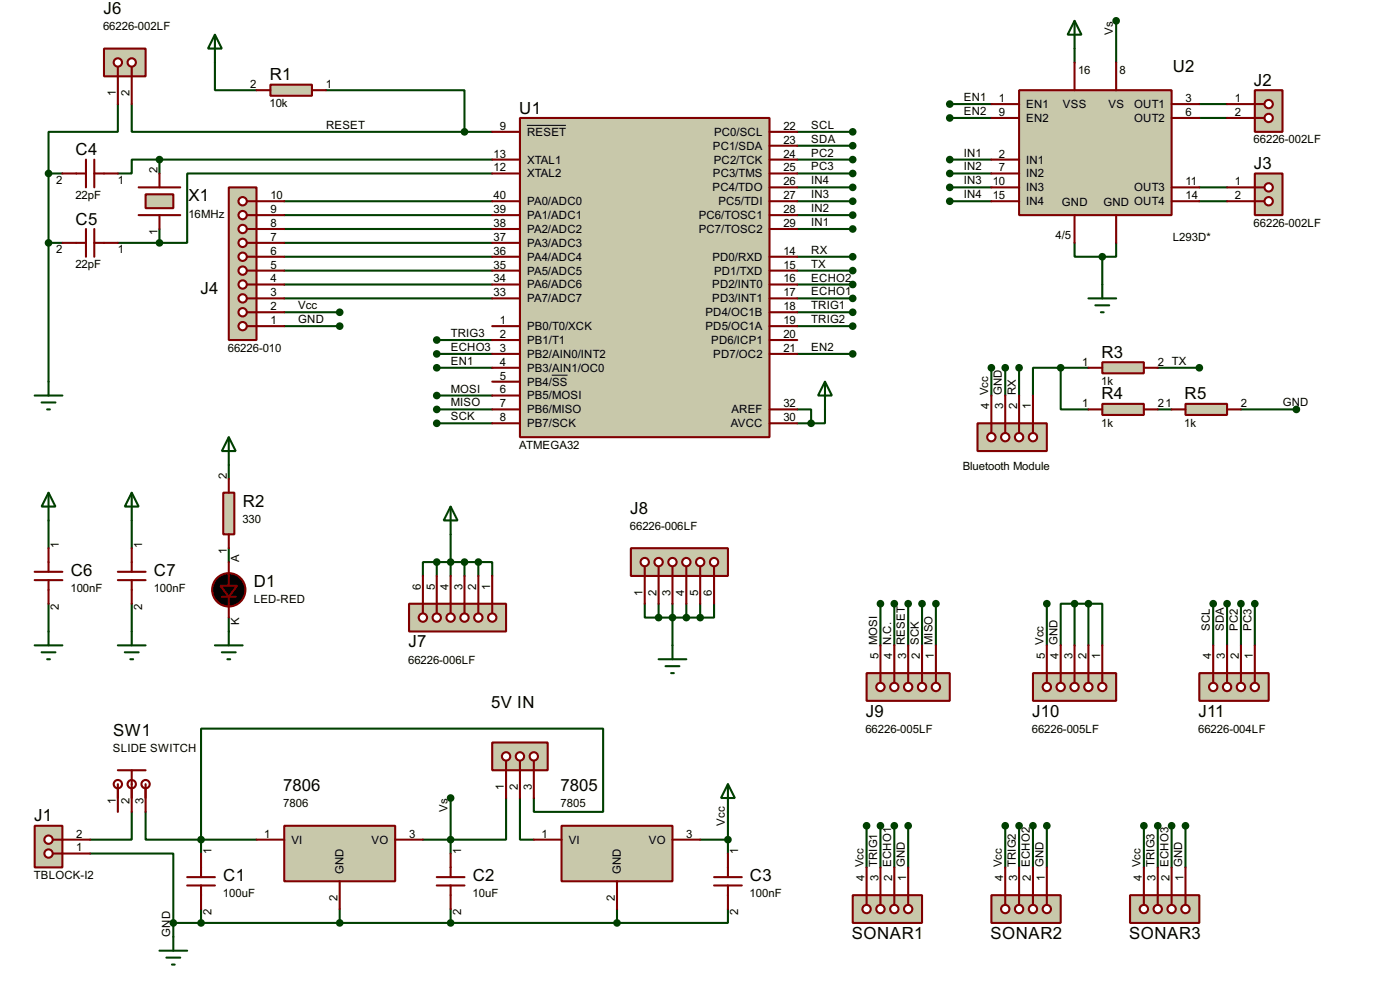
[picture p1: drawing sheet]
<svg xmlns="http://www.w3.org/2000/svg" width="256mm" height="180mm" viewBox="0 0 256 180" stroke-linecap="round" stroke-linejoin="round" font-family="sans-serif">
<g fill="none" stroke="#004000" stroke-width=".38">
<path d="M21.6 19v5.1h-12.7v7.6M24.1 19v5.1h61M39.4 11.4v5.1h7.6M59.7 16.5h25.4v7.6M174 19h7.6M196.8 8.9v2.5M204.5 3.8v7.6M219.7 19h5.1M8.9 31.7v38.1M8.9 31.7h2.5M29.2 29.2h-5.1v2.5h-2.5M29.2 29.2v2.5"/>
<path d="M29.2 29.2h61M52.1 36.8h38.1M52.1 39.4h38.1M85.1 24.1h5.1M90.2 31.7h-55.9v12.7h-5.1M146 34.3h10.2M146 36.8h10.2M146 29.2h10.2M146 39.4h10.2M146 24.1h10.2M146 26.7h10.2M146 31.7h10.2"/>
<path d="M174 21.6h7.6M174 34.3h7.6M174 36.8h7.6M174 29.2h7.6M174 31.7h7.6M219.7 21.6h5.1M219.7 34.3h5.1M219.7 36.8h5.1M8.9 44.4h2.5M21.6 44.4h7.6M29.2 41.9v2.5M52.1 44.4h38.1"/>
<path d="M52.1 47h38.1M52.1 49.5h38.1M52.1 59.7h10.1M52.1 57.1h10.1M52.1 54.6h38.1M52.1 52.1h38.1M52.1 41.9h38.1M146 47h10.2M146 49.5h10.2M146 59.7h10.2M146 57.1h10.2M146 54.6h10.2"/>
<path d="M146 52.1h10.2M146 41.9h10.2M196.8 44.4v2.6h5.1M201.9 47v5.1M204.5 44.4v2.6h-2.6M80 77.5h10.2M80 72.4h10.2M80 74.9h10.2M80 64.8h10.2M80 67.3h10.2M80 62.2h10.2M146 74.9h2.6v2.6"/>
<path d="M146 77.5h2.6M146 64.8h10.2M151.1 74.9v2.6h-2.5M181.6 67.3v5.1M184.1 67.3v5.1M186.7 67.3v5.1M194.3 67.3h-5.1v5.1M194.3 67.3v7.6h5.1M194.3 67.3h5.1M212.1 74.9h2.5M212.1 67.3h7.6M227.3 74.9h10.2"/>
<path d="M8.9 95.2v5.1M24.1 95.2v5.1M41.9 85.1v2.5M82.5 97.8v7.6M8.9 110.5v5.1M24.1 110.5v5.1M41.9 100.3v2.6M41.9 113v2.6M80 102.9h-2.5v2.5M80 102.9v2.5M80 102.9h7.6M85.1 102.9v2.5"/>
<path d="M87.6 102.9h2.6v2.5M87.6 102.9v2.5M118.1 110.5v2.5h2.5M120.6 113h7.7M120.6 110.5v2.5M123.2 110.5v7.6M125.7 110.5v2.5M128.3 110.5v2.5M130.8 110.5v2.5h-2.5M161.3 110.5v7.6M163.8 110.5v7.6M166.4 110.5v7.6"/>
<path d="M168.9 110.5v7.6M171.4 110.5v7.6M191.8 110.5v7.6M196.8 110.5h-2.5v7.6M196.8 110.5v7.6M196.8 110.5h2.6M199.4 110.5h2.5v7.6M199.4 110.5v7.6M222.2 110.5v7.6M224.8 110.5v7.6M227.3 110.5v7.6M229.9 110.5v7.6"/>
<path d="M16.5 156.2h15.2v12.7M24.1 148.6v5.1h-7.6M26.7 148.6v5.1h10.1M36.8 153.7v2.5M36.8 153.7h10.2M82.5 146v10.2M92.7 146v7.7h-15.2M95.2 146v7.7h2.6M97.8 146v2.6h12.7v-15.3h-73.7v20.4M128.3 153.7h5M133.3 148.6v7.6M158.7 151.1v7.6"/>
<path d="M161.3 151.1v7.6M163.8 151.1v7.6M166.4 151.1v7.6M184.1 151.1v7.6M186.7 151.1v7.6M189.2 151.1v7.6M191.8 151.1v7.6M209.5 151.1v7.6M212.1 151.1v7.6M214.6 151.1v7.6M217.2 151.1v7.6M31.7 168.9v2.5"/>
<path d="M31.7 168.9h81.3M36.8 166.4v2.5M62.2 166.4v2.5M82.5 166.4v2.5M113 166.4v2.5M133.3 166.4v2.5h-20.3"/>
</g>
<path d="M95.2 21.6h45.8v58.4h-45.8z" fill="#c8c8aa" stroke="#800000" stroke-width=".38"/>
<g fill="none" stroke="#800000" stroke-width=".38">
<path d="M90.2 24.1h5M90.2 31.7h5M90.2 29.2h5M90.2 36.8h5M90.2 39.4h5M141 24.1h5M141 31.7h5M141 29.2h5M141 26.7h5M141 34.3h5M141 36.8h5M141 39.4h5"/>
<path d="M90.2 59.7h5M90.2 47h5M90.2 49.5h5M90.2 52.1h5M90.2 54.6h5M90.2 41.9h5M90.2 44.4h5M141 59.7h5M141 47h5M141 49.5h5M141 52.1h5M141 54.6h5"/>
<path d="M141 57.1h5M141 41.9h5M90.2 62.2h5M90.2 64.8h5M90.2 67.3h5M90.2 69.8h5M90.2 72.4h5M90.2 74.9h5M90.2 77.5h5M141 62.2h5M141 64.8h5M141 74.9h5"/>
<path d="M141 77.5h5"/>
</g>
<path d="M96.5 22.9h7.2M101.1 68.7h2.9" fill="none" stroke="#000" stroke-width=".18"/>
<path d="M186.7 16.5h27.9v22.9h-27.9z" fill="#c8c8aa" stroke="#800000" stroke-width=".38"/>
<g fill="none" stroke="#800000" stroke-width=".38">
<path d="M181.6 19h5.1M196.8 11.4v5.1M204.5 11.4v5.1M214.6 19h5.1M181.6 21.6h5.1M181.6 34.3h5.1M181.6 36.8h5.1M181.6 29.2h5.1M181.6 31.7h5.1M196.8 39.4v5M204.5 39.4v5M214.6 21.6h5.1"/>
<path d="M214.6 34.3h5.1M214.6 36.8h5.1"/>
</g>
<path d="M6.3 151.1h5.1v7.6h-5.1z" fill="#c8c8aa" stroke="#800000" stroke-width=".38"/>
<path d="M9.7 156.2h1.7" fill="none" stroke="#800000" stroke-width=".38"/>
<circle cx="8.9" cy="156.2" r=".76" fill="#feffff" stroke="#800000" stroke-width=".38"/>
<path d="M9.7 153.7h1.7" fill="none" stroke="#800000" stroke-width=".38"/>
<circle cx="8.9" cy="153.7" r=".76" fill="#feffff" stroke="#800000" stroke-width=".38"/>
<path d="M11.4 156.2h5.1M11.4 153.7h5.1" fill="none" stroke="#800000" stroke-width=".38"/>
<path d="M29.2 174h5.1M30.5 175.3h2.5M31.5 176.5h.5M31.7 171.4v2.6" fill="none" stroke="#004000" stroke-width=".38"/>
<path d="M90.2 135.9h10.1v5.1h-10.1z" fill="#c8c8aa" stroke="#800000" stroke-width=".38"/>
<path d="M92.7 139.2v1.8" fill="none" stroke="#800000" stroke-width=".38"/>
<circle cx="92.7" cy="138.4" r=".76" fill="#feffff" stroke="#800000" stroke-width=".38"/>
<path d="M95.2 139.2v1.8" fill="none" stroke="#800000" stroke-width=".38"/>
<circle cx="95.2" cy="138.4" r=".76" fill="#feffff" stroke="#800000" stroke-width=".38"/>
<path d="M97.8 139.2v1.8" fill="none" stroke="#800000" stroke-width=".38"/>
<circle cx="97.8" cy="138.4" r=".76" fill="#feffff" stroke="#800000" stroke-width=".38"/>
<path d="M92.7 141v5M95.2 141v5M97.8 141v5" fill="none" stroke="#800000" stroke-width=".38"/>
<path d="M102.9 151.1h20.3v10.2h-20.3z" fill="#c8c8aa" stroke="#800000" stroke-width=".38"/>
<path d="M97.8 153.7h5.1M123.2 153.7h5.1M113 161.3v5.1" fill="none" stroke="#800000" stroke-width=".38"/>
<path d="M52.1 151.1h20.3v10.2h-20.3z" fill="#c8c8aa" stroke="#800000" stroke-width=".38"/>
<g fill="none" stroke="#800000" stroke-width=".38">
<path d="M36.8 156.2v4.3M47 153.7h5.1M72.4 153.7h5.1M82.5 156.2v4.3M133.3 156.2v4.3M34.3 160.5h5.1M34.3 162.1h5.1M36.8 162.1v4.3M62.2 161.3v5.1M80 160.5h5.1M80 162.1h5.1M82.5 162.1v4.3"/>
<path d="M130.8 160.5h5.1M130.8 162.1h5.1M133.3 162.1v4.3"/>
</g>
<g fill="#004000" stroke="#004000" stroke-width=".38">
<circle cx="31.7" cy="168.9" r=".51"/>
<circle cx="36.8" cy="153.7" r=".51"/>
<circle cx="36.8" cy="168.9" r=".51"/>
<circle cx="62.2" cy="168.9" r=".51"/>
<circle cx="82.5" cy="153.7" r=".51"/>
<circle cx="82.5" cy="168.9" r=".51"/>
<circle cx="113" cy="168.9" r=".51"/>
<circle cx="82.5" cy="146" r=".51"/>
<circle cx="133.3" cy="153.7" r=".51"/>
<circle cx="204.5" cy="3.8" r=".51"/>
<circle cx="201.9" cy="47" r=".51"/>
</g>
<path d="M199.4 54.6h5.1M200.7 55.9h2.5M201.7 57.1h.5M201.9 52.1v2.5M133.3 143.5l1.3 2.5h-2.5zM133.3 143.5v5.1" fill="none" stroke="#004000" stroke-width=".38"/>
<path d="M229.9 16.5h5v7.6h-5z" fill="#c8c8aa" stroke="#800000" stroke-width=".38"/>
<path d="M229.9 19h1.7" fill="none" stroke="#800000" stroke-width=".38"/>
<circle cx="232.4" cy="19.1" r=".76" fill="#feffff" stroke="#800000" stroke-width=".38"/>
<path d="M229.9 21.6h1.7" fill="none" stroke="#800000" stroke-width=".38"/>
<circle cx="232.4" cy="21.6" r=".76" fill="#feffff" stroke="#800000" stroke-width=".38"/>
<path d="M224.8 19h5.1M224.8 21.6h5.1" fill="none" stroke="#800000" stroke-width=".38"/>
<path d="M229.9 31.7h5v7.7h-5z" fill="#c8c8aa" stroke="#800000" stroke-width=".38"/>
<path d="M229.9 34.3h1.7" fill="none" stroke="#800000" stroke-width=".38"/>
<circle cx="232.4" cy="34.3" r=".76" fill="#feffff" stroke="#800000" stroke-width=".38"/>
<path d="M229.9 36.8h1.7" fill="none" stroke="#800000" stroke-width=".38"/>
<circle cx="232.4" cy="36.8" r=".76" fill="#feffff" stroke="#800000" stroke-width=".38"/>
<path d="M224.8 34.3h5.1M224.8 36.8h5.1" fill="none" stroke="#800000" stroke-width=".38"/>
<path d="M39.4 6.3l1.2 2.6h-2.5zM39.4 6.3v5.1M196.8 3.8l1.3 2.5h-2.5zM196.8 3.8v5.1M151.1 69.8l1.3 2.6h-2.5zM151.1 69.8v5.1" fill="none" stroke="#004000" stroke-width=".38"/>
<circle cx="148.6" cy="77.5" r=".51" fill="#004000" stroke="#004000" stroke-width=".38"/>
<path d="M49.5 15.5h7.6v2h-7.6z" fill="#c8c8aa" stroke="#800000" stroke-width=".38"/>
<path d="M47 16.5h2.5M57.1 16.5h2.6M25.4 39.4h7.6M25.4 34.3h7.6" fill="none" stroke="#800000" stroke-width=".38"/>
<path d="M26.7 35.6h5v2.5h-5z" fill="#c8c8aa" stroke="#800000" stroke-width=".38"/>
<path d="M11.4 31.7h4.3M15.7 29.2v5.1M17.3 29.2v5.1M17.3 31.7h4.3M29.2 31.7v2.6M29.2 39.4v2.5M11.4 44.4h4.3M15.7 41.9v5.1M17.3 41.9v5.1M17.3 44.4h4.3" fill="none" stroke="#800000" stroke-width=".38"/>
<g fill="#004000" stroke="#004000" stroke-width=".38">
<circle cx="29.2" cy="29.2" r=".51"/>
<circle cx="29.2" cy="44.4" r=".51"/>
<circle cx="8.9" cy="44.4" r=".51"/>
<circle cx="156.2" cy="47" r=".51"/>
<circle cx="156.2" cy="49.5" r=".51"/>
<circle cx="156.2" cy="59.7" r=".51"/>
<circle cx="156.2" cy="57.1" r=".51"/>
<circle cx="156.2" cy="54.6" r=".51"/>
<circle cx="156.2" cy="52.1" r=".51"/>
<circle cx="80" cy="72.4" r=".51"/>
<circle cx="80" cy="74.9" r=".51"/>
<circle cx="80" cy="77.5" r=".51"/>
</g>
<path d="M6.3 72.4h5.1M7.6 73.7h2.6M8.6 74.9h.5M8.9 69.8v2.6" fill="none" stroke="#004000" stroke-width=".38"/>
<path d="M41.9 34.3h5.1v27.9h-5.1z" fill="#c8c8aa" stroke="#800000" stroke-width=".38"/>
<path d="M45.2 59.7h1.8" fill="none" stroke="#800000" stroke-width=".38"/>
<circle cx="44.4" cy="59.7" r=".76" fill="#feffff" stroke="#800000" stroke-width=".38"/>
<path d="M45.2 57.1h1.8" fill="none" stroke="#800000" stroke-width=".38"/>
<circle cx="44.4" cy="57.2" r=".76" fill="#feffff" stroke="#800000" stroke-width=".38"/>
<path d="M45.2 54.6h1.8" fill="none" stroke="#800000" stroke-width=".38"/>
<circle cx="44.4" cy="54.6" r=".76" fill="#feffff" stroke="#800000" stroke-width=".38"/>
<path d="M45.2 52.1h1.8" fill="none" stroke="#800000" stroke-width=".38"/>
<circle cx="44.4" cy="52.1" r=".76" fill="#feffff" stroke="#800000" stroke-width=".38"/>
<path d="M45.2 49.5h1.8" fill="none" stroke="#800000" stroke-width=".38"/>
<circle cx="44.4" cy="49.5" r=".76" fill="#feffff" stroke="#800000" stroke-width=".38"/>
<path d="M45.2 47h1.8" fill="none" stroke="#800000" stroke-width=".38"/>
<circle cx="44.4" cy="47" r=".76" fill="#feffff" stroke="#800000" stroke-width=".38"/>
<path d="M45.2 44.4h1.8" fill="none" stroke="#800000" stroke-width=".38"/>
<circle cx="44.4" cy="44.5" r=".76" fill="#feffff" stroke="#800000" stroke-width=".38"/>
<path d="M45.2 41.9h1.8" fill="none" stroke="#800000" stroke-width=".38"/>
<circle cx="44.4" cy="41.9" r=".76" fill="#feffff" stroke="#800000" stroke-width=".38"/>
<path d="M45.2 39.4h1.8" fill="none" stroke="#800000" stroke-width=".38"/>
<circle cx="44.4" cy="39.4" r=".76" fill="#feffff" stroke="#800000" stroke-width=".38"/>
<path d="M45.2 36.8h1.8" fill="none" stroke="#800000" stroke-width=".38"/>
<circle cx="44.4" cy="36.8" r=".76" fill="#feffff" stroke="#800000" stroke-width=".38"/>
<path d="M47 39.4h5.1M47 36.8h5.1M47 59.7h5.1M47 57.1h5.1M47 54.6h5.1M47 52.1h5.1M47 49.5h5.1M47 47h5.1M47 44.4h5.1M47 41.9h5.1M21.6 144.3v1.7" fill="none" stroke="#800000" stroke-width=".38"/>
<g fill="#004000" stroke="#004000" stroke-width=".38">
<circle cx="156.2" cy="64.8" r=".51"/>
<circle cx="80" cy="67.3" r=".51"/>
<circle cx="80" cy="64.8" r=".51"/>
<circle cx="80" cy="62.2" r=".51"/>
<circle cx="156.2" cy="41.9" r=".51"/>
<circle cx="156.2" cy="36.8" r=".51"/>
<circle cx="156.2" cy="34.3" r=".51"/>
<circle cx="156.2" cy="39.4" r=".51"/>
<circle cx="156.2" cy="24.1" r=".51"/>
<circle cx="156.2" cy="26.7" r=".51"/>
<circle cx="174" cy="29.2" r=".51"/>
<circle cx="174" cy="31.7" r=".51"/>
<circle cx="174" cy="34.3" r=".51"/>
<circle cx="174" cy="36.8" r=".51"/>
<circle cx="174" cy="19" r=".51"/>
<circle cx="174" cy="21.6" r=".51"/>
</g>
<circle cx="21.6" cy="143.5" r=".76" fill="#feffff" stroke="#800000" stroke-width=".38"/>
<path d="M24.1 144.3v1.7" fill="none" stroke="#800000" stroke-width=".38"/>
<circle cx="24.1" cy="143.5" r=".76" fill="#feffff" stroke="#800000" stroke-width=".38"/>
<path d="M26.7 144.3v1.7" fill="none" stroke="#800000" stroke-width=".38"/>
<circle cx="26.7" cy="143.5" r=".76" fill="#feffff" stroke="#800000" stroke-width=".38"/>
<g fill="none" stroke="#800000" stroke-width=".38">
<path d="M6.3 104.6h5.1M6.3 106.2h5.1M8.9 100.3v4.3M8.9 106.2v4.3M21.6 104.6h5.1M21.6 106.2h5.1M24.1 100.3v4.3M24.1 106.2v4.3M40.6 109.2h2.6M41.9 102.9v4.3M41.9 109.2v3.8M21.6 141h5.1"/>
<path d="M21.6 143.5v5.1M24.1 141v7.6M26.7 143.5v5.1"/>
</g>
<g fill="none" stroke="#004000" stroke-width=".38">
<path d="M8.9 90.2l1.3 2.5h-2.6zM8.9 90.2v5M24.1 90.2l1.3 2.5h-2.5zM24.1 90.2v5M41.9 80l1.3 2.5h-2.6zM41.9 80v5.1M6.3 118.1h5.1M7.6 119.4h2.6M8.9 115.6v2.5M21.6 118.1h5.1M22.9 119.4h2.5M24.1 115.6v2.5"/>
<path d="M39.4 118.1h5M40.6 119.4h2.6M41.9 115.6v2.5M8.6 120.6h.5M23.9 120.6h.5M41.7 120.6h.5"/>
</g>
<g fill="#000" stroke="#800000" stroke-width=".38">
<path d="M40.4 107.2h3l-1.5 2z"/>
<circle cx="41.9" cy="108" r="3"/>
</g>
<path d="M40.9 90.2h2v7.6h-2z" fill="#c8c8aa" stroke="#800000" stroke-width=".38"/>
<path d="M41.9 87.6v2.6M41.9 97.8v2.5" fill="none" stroke="#800000" stroke-width=".38"/>
<path d="M156.2 163.8h12.7v5.1h-12.7z" fill="#c8c8aa" stroke="#800000" stroke-width=".38"/>
<path d="M166.4 163.8v1.8" fill="none" stroke="#800000" stroke-width=".38"/>
<circle cx="166.4" cy="166.4" r=".76" fill="#feffff" stroke="#800000" stroke-width=".38"/>
<path d="M163.8 163.8v1.8" fill="none" stroke="#800000" stroke-width=".38"/>
<circle cx="163.8" cy="166.4" r=".76" fill="#feffff" stroke="#800000" stroke-width=".38"/>
<path d="M161.3 163.8v1.8" fill="none" stroke="#800000" stroke-width=".38"/>
<circle cx="161.3" cy="166.4" r=".76" fill="#feffff" stroke="#800000" stroke-width=".38"/>
<path d="M158.7 163.8v1.8" fill="none" stroke="#800000" stroke-width=".38"/>
<circle cx="158.7" cy="166.4" r=".76" fill="#feffff" stroke="#800000" stroke-width=".38"/>
<path d="M158.7 158.7v5.1M161.3 158.7v5.1M163.8 158.7v5.1M166.4 158.7v5.1" fill="none" stroke="#800000" stroke-width=".38"/>
<path d="M181.6 163.8h12.7v5.1h-12.7z" fill="#c8c8aa" stroke="#800000" stroke-width=".38"/>
<path d="M191.8 163.8v1.8" fill="none" stroke="#800000" stroke-width=".38"/>
<circle cx="191.8" cy="166.4" r=".76" fill="#feffff" stroke="#800000" stroke-width=".38"/>
<path d="M189.2 163.8v1.8" fill="none" stroke="#800000" stroke-width=".38"/>
<circle cx="189.2" cy="166.4" r=".76" fill="#feffff" stroke="#800000" stroke-width=".38"/>
<path d="M186.7 163.8v1.8" fill="none" stroke="#800000" stroke-width=".38"/>
<circle cx="186.7" cy="166.4" r=".76" fill="#feffff" stroke="#800000" stroke-width=".38"/>
<path d="M184.1 163.8v1.8" fill="none" stroke="#800000" stroke-width=".38"/>
<circle cx="184.1" cy="166.4" r=".76" fill="#feffff" stroke="#800000" stroke-width=".38"/>
<path d="M184.1 158.7v5.1M186.7 158.7v5.1M189.2 158.7v5.1M191.8 158.7v5.1" fill="none" stroke="#800000" stroke-width=".38"/>
<path d="M207 163.8h12.7v5.1h-12.7z" fill="#c8c8aa" stroke="#800000" stroke-width=".38"/>
<path d="M217.2 163.8v1.8" fill="none" stroke="#800000" stroke-width=".38"/>
<circle cx="217.2" cy="166.4" r=".76" fill="#feffff" stroke="#800000" stroke-width=".38"/>
<path d="M214.6 163.8v1.8" fill="none" stroke="#800000" stroke-width=".38"/>
<circle cx="214.6" cy="166.4" r=".76" fill="#feffff" stroke="#800000" stroke-width=".38"/>
<path d="M212.1 163.8v1.8" fill="none" stroke="#800000" stroke-width=".38"/>
<circle cx="212.1" cy="166.4" r=".76" fill="#feffff" stroke="#800000" stroke-width=".38"/>
<path d="M209.5 163.8v1.8" fill="none" stroke="#800000" stroke-width=".38"/>
<circle cx="209.5" cy="166.4" r=".76" fill="#feffff" stroke="#800000" stroke-width=".38"/>
<path d="M209.5 158.7v5.1M212.1 158.7v5.1M214.6 158.7v5.1M217.2 158.7v5.1" fill="none" stroke="#800000" stroke-width=".38"/>
<g fill="#004000" stroke="#004000" stroke-width=".38">
<circle cx="161.3" cy="151.1" r=".51"/>
<circle cx="163.8" cy="151.1" r=".51"/>
<circle cx="186.7" cy="151.1" r=".51"/>
<circle cx="189.2" cy="151.1" r=".51"/>
<circle cx="212.1" cy="151.1" r=".51"/>
<circle cx="214.6" cy="151.1" r=".51"/>
</g>
<path d="M179.1 77.5h12.7v5h-12.7z" fill="#c8c8aa" stroke="#800000" stroke-width=".38"/>
<path d="M189.2 77.5v1.7" fill="none" stroke="#800000" stroke-width=".38"/>
<circle cx="189.2" cy="80" r=".76" fill="#feffff" stroke="#800000" stroke-width=".38"/>
<path d="M186.7 77.5v1.7" fill="none" stroke="#800000" stroke-width=".38"/>
<circle cx="186.7" cy="80" r=".76" fill="#feffff" stroke="#800000" stroke-width=".38"/>
<path d="M184.1 77.5v1.7" fill="none" stroke="#800000" stroke-width=".38"/>
<circle cx="184.1" cy="80" r=".76" fill="#feffff" stroke="#800000" stroke-width=".38"/>
<path d="M181.6 77.5v1.7" fill="none" stroke="#800000" stroke-width=".38"/>
<circle cx="181.6" cy="80" r=".76" fill="#feffff" stroke="#800000" stroke-width=".38"/>
<path d="M181.6 72.4v5.1M184.1 72.4v5.1M186.7 72.4v5.1M189.2 72.4v5.1" fill="none" stroke="#800000" stroke-width=".38"/>
<g fill="#004000" stroke="#004000" stroke-width=".38">
<circle cx="181.6" cy="67.3" r=".51"/>
<circle cx="184.1" cy="67.3" r=".51"/>
<circle cx="186.7" cy="67.3" r=".51"/>
</g>
<path d="M201.9 66.3h7.6v2h-7.6z" fill="#c8c8aa" stroke="#800000" stroke-width=".38"/>
<path d="M199.4 67.3h2.5M209.5 67.3h2.6" fill="none" stroke="#800000" stroke-width=".38"/>
<circle cx="219.7" cy="67.3" r=".51" fill="#004000" stroke="#004000" stroke-width=".38"/>
<path d="M201.9 73.9h7.6v2h-7.6z" fill="#c8c8aa" stroke="#800000" stroke-width=".38"/>
<path d="M199.4 74.9h2.5M209.5 74.9h2.6" fill="none" stroke="#800000" stroke-width=".38"/>
<circle cx="194.3" cy="67.3" r=".51" fill="#004000" stroke="#004000" stroke-width=".38"/>
<path d="M217.2 73.9h7.6v2h-7.6z" fill="#c8c8aa" stroke="#800000" stroke-width=".38"/>
<path d="M214.6 74.9h2.6M224.8 74.9h2.5" fill="none" stroke="#800000" stroke-width=".38"/>
<g fill="#004000" stroke="#004000" stroke-width=".38">
<circle cx="237.5" cy="74.9" r=".51"/>
<circle cx="62.2" cy="57.1" r=".51"/>
<circle cx="62.2" cy="59.7" r=".51"/>
</g>
<path d="M19 8.9h7.7v5.1h-7.7z" fill="#c8c8aa" stroke="#800000" stroke-width=".38"/>
<path d="M21.6 12.2v1.8" fill="none" stroke="#800000" stroke-width=".38"/>
<circle cx="21.6" cy="11.4" r=".76" fill="#feffff" stroke="#800000" stroke-width=".38"/>
<path d="M24.1 12.2v1.8" fill="none" stroke="#800000" stroke-width=".38"/>
<circle cx="24.1" cy="11.4" r=".76" fill="#feffff" stroke="#800000" stroke-width=".38"/>
<path d="M21.6 14v5M24.1 14v5" fill="none" stroke="#800000" stroke-width=".38"/>
<g fill="#004000" stroke="#004000" stroke-width=".38">
<circle cx="8.9" cy="31.7" r=".51"/>
<circle cx="85.1" cy="24.1" r=".51"/>
</g>
<path d="M74.9 110.5h17.8v5.1h-17.8z" fill="#c8c8aa" stroke="#800000" stroke-width=".38"/>
<path d="M90.2 110.5v1.8" fill="none" stroke="#800000" stroke-width=".38"/>
<circle cx="90.2" cy="113" r=".76" fill="#feffff" stroke="#800000" stroke-width=".38"/>
<path d="M87.6 110.5v1.8" fill="none" stroke="#800000" stroke-width=".38"/>
<circle cx="87.6" cy="113" r=".76" fill="#feffff" stroke="#800000" stroke-width=".38"/>
<path d="M85.1 110.5v1.8" fill="none" stroke="#800000" stroke-width=".38"/>
<circle cx="85.1" cy="113" r=".76" fill="#feffff" stroke="#800000" stroke-width=".38"/>
<path d="M82.5 110.5v1.8" fill="none" stroke="#800000" stroke-width=".38"/>
<circle cx="82.5" cy="113" r=".76" fill="#feffff" stroke="#800000" stroke-width=".38"/>
<path d="M80 110.5v1.8" fill="none" stroke="#800000" stroke-width=".38"/>
<circle cx="80" cy="113" r=".76" fill="#feffff" stroke="#800000" stroke-width=".38"/>
<path d="M77.5 110.5v1.8" fill="none" stroke="#800000" stroke-width=".38"/>
<circle cx="77.5" cy="113" r=".76" fill="#feffff" stroke="#800000" stroke-width=".38"/>
<path d="M77.5 105.4v5.1M80 105.4v5.1M82.5 105.4v5.1M85.1 105.4v5.1M87.6 105.4v5.1M90.2 105.4v5.1" fill="none" stroke="#800000" stroke-width=".38"/>
<path d="M115.6 100.3h17.7v5.1h-17.7z" fill="#c8c8aa" stroke="#800000" stroke-width=".38"/>
<path d="M118.1 103.6v1.8" fill="none" stroke="#800000" stroke-width=".38"/>
<circle cx="118.1" cy="102.9" r=".76" fill="#feffff" stroke="#800000" stroke-width=".38"/>
<path d="M120.6 103.6v1.8" fill="none" stroke="#800000" stroke-width=".38"/>
<circle cx="120.6" cy="102.9" r=".76" fill="#feffff" stroke="#800000" stroke-width=".38"/>
<path d="M123.2 103.6v1.8" fill="none" stroke="#800000" stroke-width=".38"/>
<circle cx="123.2" cy="102.9" r=".76" fill="#feffff" stroke="#800000" stroke-width=".38"/>
<path d="M125.7 103.6v1.8" fill="none" stroke="#800000" stroke-width=".38"/>
<circle cx="125.7" cy="102.9" r=".76" fill="#feffff" stroke="#800000" stroke-width=".38"/>
<path d="M128.3 103.6v1.8" fill="none" stroke="#800000" stroke-width=".38"/>
<circle cx="128.3" cy="102.9" r=".76" fill="#feffff" stroke="#800000" stroke-width=".38"/>
<path d="M130.8 103.6v1.8" fill="none" stroke="#800000" stroke-width=".38"/>
<circle cx="130.8" cy="102.9" r=".76" fill="#feffff" stroke="#800000" stroke-width=".38"/>
<path d="M118.1 105.4v5.1M120.6 105.4v5.1M123.2 105.4v5.1M125.7 105.4v5.1M128.3 105.4v5.1M130.8 105.4v5.1" fill="none" stroke="#800000" stroke-width=".38"/>
<g fill="#004000" stroke="#004000" stroke-width=".38">
<circle cx="80" cy="102.9" r=".51"/>
<circle cx="82.5" cy="102.9" r=".51"/>
<circle cx="85.1" cy="102.9" r=".51"/>
<circle cx="87.6" cy="102.9" r=".51"/>
<circle cx="128.3" cy="113" r=".51"/>
<circle cx="125.7" cy="113" r=".51"/>
<circle cx="123.2" cy="113" r=".51"/>
<circle cx="120.6" cy="113" r=".51"/>
<circle cx="158.7" cy="151.1" r=".51"/>
<circle cx="166.4" cy="151.1" r=".51"/>
<circle cx="184.1" cy="151.1" r=".51"/>
<circle cx="191.8" cy="151.1" r=".51"/>
<circle cx="209.5" cy="151.1" r=".51"/>
<circle cx="217.2" cy="151.1" r=".51"/>
</g>
<path d="M82.5 92.7l1.3 2.5h-2.5zM82.5 92.7v5.1M123.2 118.1v2.5M120.6 120.6h5.1M121.9 121.9h2.6M122.9 123.2h.5" fill="none" stroke="#004000" stroke-width=".38"/>
<path d="M158.7 123.2h15.3v5.1h-15.3z" fill="#c8c8aa" stroke="#800000" stroke-width=".38"/>
<path d="M171.4 123.2v1.8" fill="none" stroke="#800000" stroke-width=".38"/>
<circle cx="171.4" cy="125.7" r=".76" fill="#feffff" stroke="#800000" stroke-width=".38"/>
<path d="M168.9 123.2v1.8" fill="none" stroke="#800000" stroke-width=".38"/>
<circle cx="168.9" cy="125.7" r=".76" fill="#feffff" stroke="#800000" stroke-width=".38"/>
<path d="M166.4 123.2v1.8" fill="none" stroke="#800000" stroke-width=".38"/>
<circle cx="166.4" cy="125.7" r=".76" fill="#feffff" stroke="#800000" stroke-width=".38"/>
<path d="M163.8 123.2v1.8" fill="none" stroke="#800000" stroke-width=".38"/>
<circle cx="163.8" cy="125.7" r=".76" fill="#feffff" stroke="#800000" stroke-width=".38"/>
<path d="M161.3 123.2v1.8" fill="none" stroke="#800000" stroke-width=".38"/>
<circle cx="161.3" cy="125.7" r=".76" fill="#feffff" stroke="#800000" stroke-width=".38"/>
<path d="M161.3 118.1v5.1M163.8 118.1v5.1M166.4 118.1v5.1M168.9 118.1v5.1M171.4 118.1v5.1" fill="none" stroke="#800000" stroke-width=".38"/>
<path d="M189.2 123.2h15.3v5.1h-15.3z" fill="#c8c8aa" stroke="#800000" stroke-width=".38"/>
<path d="M201.9 123.2v1.8" fill="none" stroke="#800000" stroke-width=".38"/>
<circle cx="201.9" cy="125.7" r=".76" fill="#feffff" stroke="#800000" stroke-width=".38"/>
<path d="M199.4 123.2v1.8" fill="none" stroke="#800000" stroke-width=".38"/>
<circle cx="199.4" cy="125.7" r=".76" fill="#feffff" stroke="#800000" stroke-width=".38"/>
<path d="M196.8 123.2v1.8" fill="none" stroke="#800000" stroke-width=".38"/>
<circle cx="196.8" cy="125.7" r=".76" fill="#feffff" stroke="#800000" stroke-width=".38"/>
<path d="M194.3 123.2v1.8" fill="none" stroke="#800000" stroke-width=".38"/>
<circle cx="194.3" cy="125.7" r=".76" fill="#feffff" stroke="#800000" stroke-width=".38"/>
<path d="M191.8 123.2v1.8" fill="none" stroke="#800000" stroke-width=".38"/>
<circle cx="191.8" cy="125.7" r=".76" fill="#feffff" stroke="#800000" stroke-width=".38"/>
<path d="M191.8 118.1v5.1M194.3 118.1v5.1M196.8 118.1v5.1M199.4 118.1v5.1M201.9 118.1v5.1" fill="none" stroke="#800000" stroke-width=".38"/>
<g fill="#004000" stroke="#004000" stroke-width=".38">
<circle cx="161.3" cy="110.5" r=".51"/>
<circle cx="163.8" cy="110.5" r=".51"/>
<circle cx="166.4" cy="110.5" r=".51"/>
<circle cx="168.9" cy="110.5" r=".51"/>
<circle cx="171.4" cy="110.5" r=".51"/>
<circle cx="191.8" cy="110.5" r=".51"/>
<circle cx="196.8" cy="110.5" r=".51"/>
<circle cx="199.4" cy="110.5" r=".51"/>
<circle cx="156.2" cy="29.2" r=".51"/>
<circle cx="156.2" cy="31.7" r=".51"/>
</g>
<path d="M219.7 123.2h12.7v5.1h-12.7z" fill="#c8c8aa" stroke="#800000" stroke-width=".38"/>
<path d="M229.9 123.2v1.8" fill="none" stroke="#800000" stroke-width=".38"/>
<circle cx="229.9" cy="125.7" r=".76" fill="#feffff" stroke="#800000" stroke-width=".38"/>
<path d="M227.3 123.2v1.8" fill="none" stroke="#800000" stroke-width=".38"/>
<circle cx="227.3" cy="125.7" r=".76" fill="#feffff" stroke="#800000" stroke-width=".38"/>
<path d="M224.8 123.2v1.8" fill="none" stroke="#800000" stroke-width=".38"/>
<circle cx="224.8" cy="125.7" r=".76" fill="#feffff" stroke="#800000" stroke-width=".38"/>
<path d="M222.2 123.2v1.8" fill="none" stroke="#800000" stroke-width=".38"/>
<circle cx="222.2" cy="125.7" r=".76" fill="#feffff" stroke="#800000" stroke-width=".38"/>
<path d="M222.2 118.1v5.1M224.8 118.1v5.1M227.3 118.1v5.1M229.9 118.1v5.1" fill="none" stroke="#800000" stroke-width=".38"/>
<g fill="#004000" stroke="#004000" stroke-width=".38">
<circle cx="222.2" cy="110.5" r=".51"/>
<circle cx="224.8" cy="110.5" r=".51"/>
<circle cx="227.3" cy="110.5" r=".51"/>
<circle cx="229.9" cy="110.5" r=".51"/>
</g>
<g font-size="3.4">
<text x="18.9" y="2.6">J6</text>
<text x="49.4" y="14.7">R1</text>
<text x="214.9" y="13.2">U2</text>
<text x="229.7" y="15.7">J2</text>
<text x="95.1" y="20.8">U1</text>
<text x="13.9" y="28.4">C4</text>
<text x="229.7" y="30.9">J3</text>
<text x="13.9" y="41.1">C5</text>
<text x="34.6" y="36.9">X1</text>
<text x="36.7" y="53.8">J4</text>
<text x="201.8" y="65.5">R3</text>
<text x="201.8" y="73.1">R4</text>
<text x="217" y="73.1">R5</text>
<text x="44.5" y="92.8">R2</text>
<text x="115.5" y="94">J8</text>
<text x="13" y="105.4">C6</text>
<text x="28.2" y="105.4">C7</text>
<text x="46.5" y="107.4">D1</text>
<text x="74.8" y="118.5">J7</text>
<text x="90" y="129.5">5V IN</text>
<text x="158.6" y="131.2">J9</text>
<text x="189.1" y="131.2">J10</text>
<text x="219.6" y="131.2">J11</text>
<text x="20.7" y="134.6">SW1</text>
<text x="51.9" y="144.8">7806</text>
<text x="102.7" y="144.8">7805</text>
<text x="6.2" y="150.3">J1</text>
<text x="40.9" y="161.3">C1</text>
<text x="86.6" y="161.3">C2</text>
<text x="137.4" y="161.3">C3</text>
<text x="156.1" y="171.8">SONAR1</text>
<text x="181.5" y="171.8">SONAR2</text>
<text x="206.9" y="171.8">SONAR3</text>
</g>
<g font-size="2.3">
<text x="18.9" y="5.5">66226-002LF</text>
<text x="203.9" y="6.3" transform="rotate(-90 203.9 6.3)">Vs</text>
<text x="21.2" y="17.7" transform="rotate(-90 21.2 17.7)">1</text>
<text x="23.7" y="17.7" transform="rotate(-90 23.7 17.7)">2</text>
<text x="45.8" y="16.1">2</text>
<text x="59.7" y="16.1">1</text>
<text x="197.5" y="13.6">16</text>
<text x="205.1" y="13.6">8</text>
<text x="49.4" y="19.6">10k</text>
<text x="59.7" y="23.6">RESET</text>
<text x="91.6" y="23.7">9</text>
<text x="143.5" y="23.7">22</text>
<text x="148.6" y="23.6">SCL</text>
<text x="176.6" y="18.5">EN1</text>
<text x="176.6" y="21">EN2</text>
<text x="183" y="18.7">1</text>
<text x="183" y="21.2">9</text>
<text x="188" y="19.8">EN1</text>
<text x="188" y="22.3">EN2</text>
<text x="194.7" y="19.7">VSS</text>
<text x="203.1" y="19.7">VS</text>
<text x="207.8" y="19.8">OUT1</text>
<text x="207.8" y="22.3">OUT2</text>
<text x="217.2" y="18.7">3</text>
<text x="217.2" y="21.2">6</text>
<text x="226.2" y="18.7">1</text>
<text x="226.2" y="21.2">2</text>
<text x="90.4" y="28.8">13</text>
<text x="96.6" y="24.8">RESET</text>
<text x="96.6" y="29.9">XTAL1</text>
<text x="130.6" y="27.4">PC1/SDA</text>
<text x="130.8" y="29.9">PC2/TCK</text>
<text x="130.8" y="24.8">PC0/SCL</text>
<text x="143.5" y="26.3">23</text>
<text x="143.5" y="28.8">24</text>
<text x="148.6" y="26.1">SDA</text>
<text x="148.6" y="28.7">PC2</text>
<text x="176.6" y="28.7">IN1</text>
<text x="183" y="28.8">2</text>
<text x="188" y="29.9">IN1</text>
<text x="229.7" y="26.2">66226-002LF</text>
<text x="10.3" y="33.7">2</text>
<text x="21.6" y="33.7">1</text>
<text x="28.8" y="31.8" transform="rotate(-90 28.8 31.8)">2</text>
<text x="90.4" y="31.4">12</text>
<text x="96.6" y="32.5">XTAL2</text>
<text x="130.5" y="35">PC4/TDO</text>
<text x="130.6" y="32.5">PC3/TMS</text>
<text x="143.5" y="31.4">25</text>
<text x="143.5" y="33.9">26</text>
<text x="148.6" y="33.7">IN4</text>
<text x="148.6" y="31.2">PC3</text>
<text x="176.6" y="31.2">IN2</text>
<text x="176.6" y="33.7">IN3</text>
<text x="181.9" y="33.9">10</text>
<text x="183" y="31.4">7</text>
<text x="188" y="35">IN3</text>
<text x="188" y="32.5">IN2</text>
<text x="207.8" y="35">OUT3</text>
<text x="217.2" y="33.9">11</text>
<text x="226.2" y="33.9">1</text>
<text x="13.8" y="36.4">22pF</text>
<text x="34.5" y="39.8">16MHz</text>
<text x="49.5" y="41.5">8</text>
<text x="49.5" y="39">9</text>
<text x="49.5" y="36.4">10</text>
<text x="90.4" y="41.5">38</text>
<text x="90.4" y="39">39</text>
<text x="90.4" y="36.4">40</text>
<text x="96.6" y="40.1">PA1/ADC1</text>
<text x="96.6" y="37.5">PA0/ADC0</text>
<text x="128" y="40.1">PC6/TOSC1</text>
<text x="131.6" y="37.5">PC5/TDI</text>
<text x="143.5" y="36.4">27</text>
<text x="143.5" y="39">28</text>
<text x="143.5" y="41.5">29</text>
<text x="148.6" y="41.4">IN1</text>
<text x="148.6" y="36.3">IN3</text>
<text x="148.6" y="38.8">IN2</text>
<text x="176.6" y="36.3">IN4</text>
<text x="181.9" y="36.4">15</text>
<text x="188" y="37.5">IN4</text>
<text x="194.5" y="37.7">GND</text>
<text x="202.1" y="37.7">GND OUT4</text>
<text x="217.2" y="36.4">14</text>
<text x="226.2" y="36.4">2</text>
<text x="229.7" y="41.5">66226-002LF</text>
<text x="10.3" y="46.4">2</text>
<text x="21.6" y="46.4">1</text>
<text x="28.8" y="43.1" transform="rotate(-90 28.8 43.1)">1</text>
<text x="49.5" y="46.6">6</text>
<text x="49.5" y="44.1">7</text>
<text x="90.4" y="46.6">36</text>
<text x="90.4" y="44.1">37</text>
<text x="96.6" y="47.7">PA4/ADC4</text>
<text x="96.6" y="45.2">PA3/ADC3</text>
<text x="96.6" y="42.6">PA2/ADC2</text>
<text x="128" y="42.6">PC7/TOSC2</text>
<text x="130.5" y="47.7">PD0/RXD</text>
<text x="143.5" y="46.6">14</text>
<text x="148.6" y="46.4">RX</text>
<text x="193.4" y="43.8">4/5</text>
<text x="214.8" y="44">L293D*</text>
<text x="13.8" y="49.1">22pF</text>
<text x="49.5" y="51.7">4</text>
<text x="49.5" y="49.1">5</text>
<text x="90.4" y="51.7">34</text>
<text x="90.4" y="49.1">35</text>
<text x="96.6" y="52.8">PA6/ADC6</text>
<text x="96.6" y="50.2">PA5/ADC5</text>
<text x="130.5" y="52.8">PD2/INT0</text>
<text x="130.8" y="50.2">PD1/TXD</text>
<text x="143.5" y="49.1">15</text>
<text x="143.5" y="51.7">16</text>
<text x="148.6" y="49">TX</text>
<text x="148.6" y="51.5">ECHO2</text>
<text x="49.5" y="59.3">1</text>
<text x="49.5" y="56.8">2</text>
<text x="49.5" y="54.2">3</text>
<text x="54.6" y="56.6">Vcc</text>
<text x="54.6" y="59.1">GND</text>
<text x="90.4" y="54.2">33</text>
<text x="91.6" y="59.3">1</text>
<text x="96.6" y="55.3">PA7/ADC7</text>
<text x="129.2" y="57.9">PD4/OC1B</text>
<text x="130.5" y="55.3">PD3/INT1</text>
<text x="143.5" y="54.2">17</text>
<text x="143.5" y="56.8">18</text>
<text x="143.5" y="59.3">19</text>
<text x="148.6" y="59.1">TRIG2</text>
<text x="148.6" y="56.6">TRIG1</text>
<text x="148.6" y="54.1">ECHO1</text>
<text x="41.7" y="64.3">66226-010</text>
<text x="82.6" y="64.2">ECHO3</text>
<text x="82.6" y="61.7">TRIG3</text>
<text x="91.6" y="61.8">2</text>
<text x="91.6" y="64.4">3</text>
<text x="96.6" y="60.4">PB0/T0/XCK</text>
<text x="96.6" y="62.9">PB1/T1</text>
<text x="96.6" y="65.5">PB2/AIN0/INT2</text>
<text x="129.2" y="60.4">PD5/OC1A</text>
<text x="130.3" y="62.9">PD6/ICP1</text>
<text x="130.7" y="65.5">PD7/OC2</text>
<text x="143.5" y="61.8">20</text>
<text x="143.5" y="64.4">21</text>
<text x="148.6" y="64.2">EN2</text>
<text x="82.6" y="71.8">MOSI</text>
<text x="82.6" y="66.8">EN1</text>
<text x="91.6" y="66.9">4</text>
<text x="91.6" y="69.5">5</text>
<text x="96.6" y="68">PB3/AIN1/OC0</text>
<text x="96.6" y="70.6">PB4/SS</text>
<text x="198.2" y="66.9">1</text>
<text x="201.7" y="70.4">1k</text>
<text x="212.1" y="66.9">2 TX</text>
<text x="82.6" y="74.4">MISO</text>
<text x="82.6" y="76.9">SCK</text>
<text x="91.6" y="72">6</text>
<text x="91.6" y="74.5">7</text>
<text x="91.6" y="77.1">8</text>
<text x="96.6" y="73.1">PB5/MOSI</text>
<text x="96.6" y="75.6">PB6/MISO</text>
<text x="134" y="75.6">AREF</text>
<text x="143.5" y="74.5">32</text>
<text x="143.5" y="77.1">30</text>
<text x="181.2" y="74.9" transform="rotate(-90 181.2 74.9)">4 Vcc</text>
<text x="183.8" y="74.9" transform="rotate(-90 183.8 74.9)">3 GND</text>
<text x="186.3" y="74.9" transform="rotate(-90 186.3 74.9)">2 RX</text>
<text x="188.8" y="74.9" transform="rotate(-90 188.8 74.9)">1</text>
<text x="198.2" y="74.5">1</text>
<text x="212.1" y="74.5">21</text>
<text x="227.3" y="74.5">2</text>
<text x="235" y="74.4">GND</text>
<text x="95.1" y="82.1">ATMEGA32</text>
<text x="96.6" y="78.2">PB7/SCK</text>
<text x="133.9" y="78.2">AVCC</text>
<text x="201.7" y="78.1">1k</text>
<text x="217" y="78.1">1k</text>
<text x="41.5" y="87.6" transform="rotate(-90 41.5 87.6)">2</text>
<text x="176.4" y="85.9">Bluetooth Module</text>
<text x="44.4" y="95.7">330</text>
<text x="10.8" y="100.3" transform="rotate(-90 10.8 100.3)">1</text>
<text x="26" y="100.3" transform="rotate(-90 26 100.3)">1</text>
<text x="41.5" y="101.5" transform="rotate(-90 41.5 101.5)">1</text>
<text x="115.4" y="96.9">66226-006LF</text>
<text x="43.8" y="102.8" transform="rotate(-90 43.8 102.8)">A</text>
<text x="77.1" y="107.9" transform="rotate(-90 77.1 107.9)">6</text>
<text x="79.6" y="107.9" transform="rotate(-90 79.6 107.9)">5</text>
<text x="82.2" y="107.9" transform="rotate(-90 82.2 107.9)">4</text>
<text x="84.7" y="107.9" transform="rotate(-90 84.7 107.9)">3</text>
<text x="87.2" y="108" transform="rotate(-90 87.2 108)">2</text>
<text x="89.8" y="107.9" transform="rotate(-90 89.8 107.9)">1</text>
<text x="10.8" y="111.6" transform="rotate(-90 10.8 111.6)">2</text>
<text x="12.9" y="108.4">100nF</text>
<text x="26" y="111.6" transform="rotate(-90 26 111.6)">2</text>
<text x="28.2" y="108.4">100nF</text>
<text x="46.5" y="110.4">LED-RED</text>
<text x="117.7" y="109.1" transform="rotate(-90 117.7 109.1)">1</text>
<text x="120.3" y="109.1" transform="rotate(-90 120.3 109.1)">2</text>
<text x="122.8" y="109.1" transform="rotate(-90 122.8 109.1)">3</text>
<text x="125.3" y="109.1" transform="rotate(-90 125.3 109.1)">4</text>
<text x="127.9" y="109.1" transform="rotate(-90 127.9 109.1)">5</text>
<text x="130.4" y="109.1" transform="rotate(-90 130.4 109.1)">6</text>
<text x="43.8" y="114.4" transform="rotate(-90 43.8 114.4)">K</text>
<text x="221.7" y="115.5" transform="rotate(-90 221.7 115.5)">SCL</text>
<text x="224.2" y="115.5" transform="rotate(-90 224.2 115.5)">SDA</text>
<text x="226.7" y="115.5" transform="rotate(-90 226.7 115.5)">PC2</text>
<text x="229.3" y="115.5" transform="rotate(-90 229.3 115.5)">PC3</text>
<text x="74.8" y="121.5">66226-006LF</text>
<text x="160.9" y="120.6" transform="rotate(-90 160.9 120.6)">5 MOSI</text>
<text x="163.4" y="120.7" transform="rotate(-90 163.4 120.7)">4 N.C.</text>
<text x="166" y="120.6" transform="rotate(-90 166 120.6)">3 RESET</text>
<text x="168.5" y="120.6" transform="rotate(-90 168.5 120.6)">2 SCK</text>
<text x="171.1" y="120.6" transform="rotate(-90 171.1 120.6)">1 MISO</text>
<text x="191.4" y="120.6" transform="rotate(-90 191.4 120.6)">5 Vcc</text>
<text x="193.9" y="120.6" transform="rotate(-90 193.9 120.6)">4 GND</text>
<text x="196.5" y="120.6" transform="rotate(-90 196.5 120.6)">3</text>
<text x="199" y="120.6" transform="rotate(-90 199 120.6)">2</text>
<text x="201.5" y="120.6" transform="rotate(-90 201.5 120.6)">1</text>
<text x="221.9" y="120.6" transform="rotate(-90 221.9 120.6)">4</text>
<text x="224.4" y="120.6" transform="rotate(-90 224.4 120.6)">3</text>
<text x="226.9" y="120.6" transform="rotate(-90 226.9 120.6)">2</text>
<text x="229.5" y="120.6" transform="rotate(-90 229.5 120.6)">1</text>
<text x="20.7" y="137.6">SLIDE SWITCH</text>
<text x="158.5" y="134.2">66226-005LF</text>
<text x="189" y="134.2">66226-005LF</text>
<text x="219.5" y="134.2">66226-004LF</text>
<text x="21.2" y="147.2" transform="rotate(-90 21.2 147.2)">1</text>
<text x="23.7" y="147.2" transform="rotate(-90 23.7 147.2)">2</text>
<text x="26.3" y="147.2" transform="rotate(-90 26.3 147.2)">3</text>
<text x="51.9" y="147.7">7806</text>
<text x="82" y="148.6" transform="rotate(-90 82 148.6)">Vs</text>
<text x="92.3" y="144.7" transform="rotate(-90 92.3 144.7)">1</text>
<text x="94.9" y="144.7" transform="rotate(-90 94.9 144.7)">2</text>
<text x="97.4" y="144.7" transform="rotate(-90 97.4 144.7)">3</text>
<text x="102.7" y="147.7">7805</text>
<text x="14" y="155.8">1</text>
<text x="14" y="153.3">2</text>
<text x="48.4" y="153.3">1</text>
<text x="53.4" y="154.4">VI</text>
<text x="68.1" y="154.4">VO</text>
<text x="74.9" y="153.3">3</text>
<text x="99.2" y="153.3">1</text>
<text x="104.2" y="154.4">VI</text>
<text x="118.9" y="154.4">VO</text>
<text x="125.7" y="153.3">3</text>
<text x="132.8" y="151.1" transform="rotate(-90 132.8 151.1)">Vcc</text>
<text x="6.2" y="160.8">TBLOCK-I2</text>
<text x="38.7" y="156.2" transform="rotate(-90 38.7 156.2)">1</text>
<text x="62.9" y="160" transform="rotate(-90 62.9 160)">GND</text>
<text x="84.5" y="156.2" transform="rotate(-90 84.5 156.2)">1</text>
<text x="113.7" y="160" transform="rotate(-90 113.7 160)">GND</text>
<text x="135.3" y="156.2" transform="rotate(-90 135.3 156.2)">1</text>
<text x="158.4" y="161.3" transform="rotate(-90 158.4 161.3)">4 Vcc</text>
<text x="160.9" y="161.3" transform="rotate(-90 160.9 161.3)">3 TRIG1</text>
<text x="163.4" y="161.3" transform="rotate(-90 163.4 161.3)">2 ECHO1</text>
<text x="166" y="161.3" transform="rotate(-90 166 161.3)">1 GND</text>
<text x="183.8" y="161.3" transform="rotate(-90 183.8 161.3)">4 Vcc</text>
<text x="186.3" y="161.3" transform="rotate(-90 186.3 161.3)">3 TRIG2</text>
<text x="188.8" y="161.3" transform="rotate(-90 188.8 161.3)">2 ECHO2</text>
<text x="191.4" y="161.3" transform="rotate(-90 191.4 161.3)">1 GND</text>
<text x="209.2" y="161.3" transform="rotate(-90 209.2 161.3)">4 Vcc</text>
<text x="211.7" y="161.3" transform="rotate(-90 211.7 161.3)">3 TRIG3</text>
<text x="214.2" y="161.3" transform="rotate(-90 214.2 161.3)">2 ECHO3</text>
<text x="216.8" y="161.3" transform="rotate(-90 216.8 161.3)">1 GND</text>
<text x="38.7" y="167.5" transform="rotate(-90 38.7 167.5)">2</text>
<text x="40.9" y="164.3">100uF</text>
<text x="61.8" y="165" transform="rotate(-90 61.8 165)">2</text>
<text x="84.5" y="167.5" transform="rotate(-90 84.5 167.5)">2</text>
<text x="86.6" y="164.3">10uF</text>
<text x="112.6" y="165" transform="rotate(-90 112.6 165)">2</text>
<text x="135.3" y="167.5" transform="rotate(-90 135.3 167.5)">2</text>
<text x="137.3" y="164.3">100nF</text>
<text x="31.2" y="171.4" transform="rotate(-90 31.2 171.4)">GND</text>
</g>
</svg>
